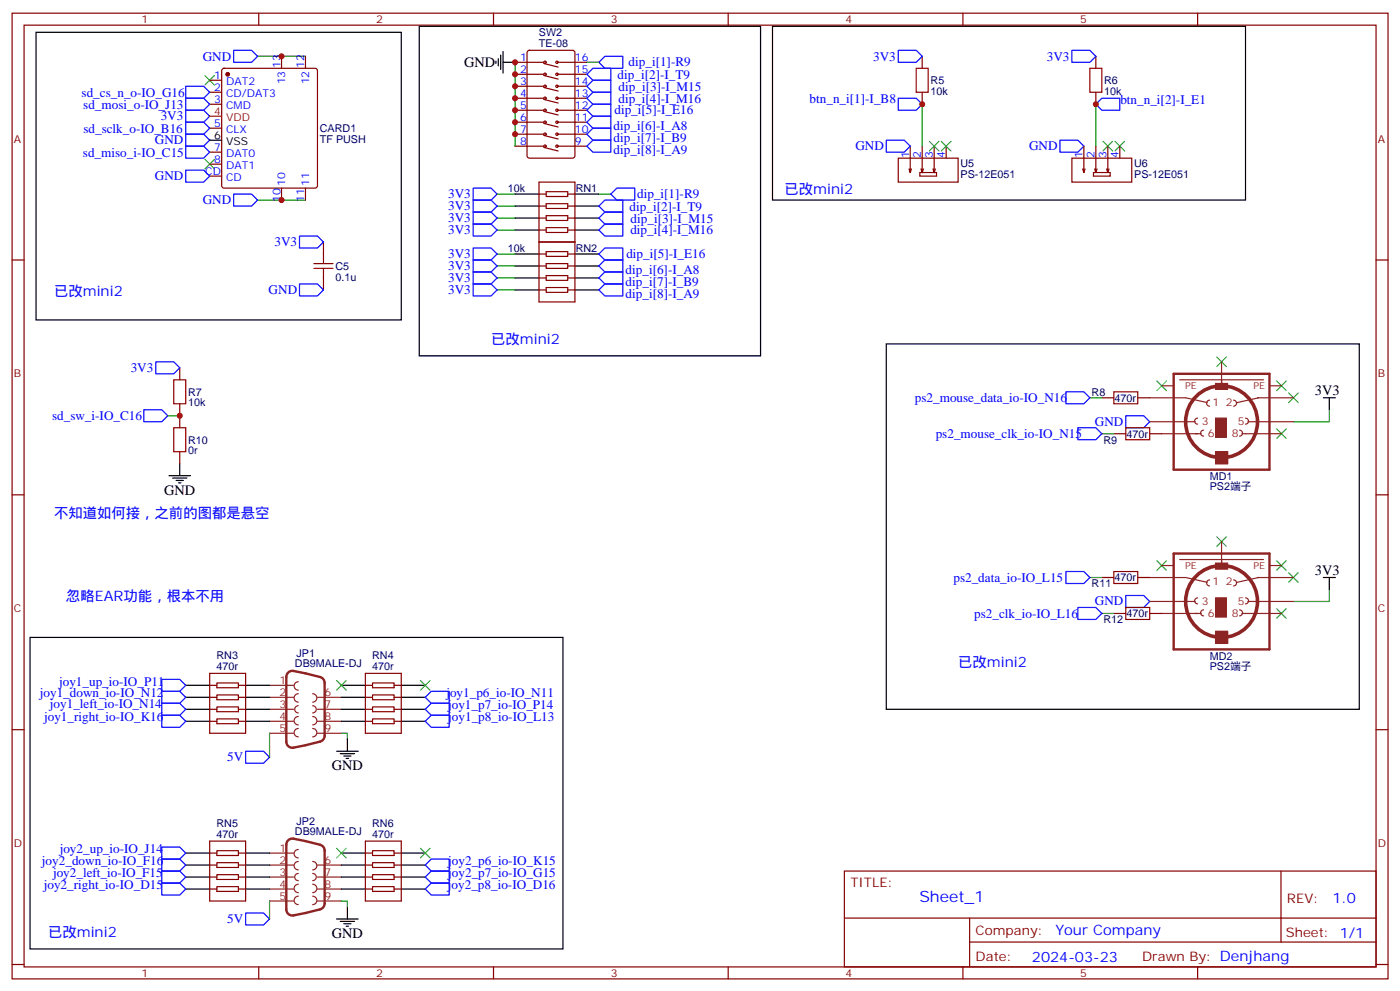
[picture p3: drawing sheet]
<svg xmlns="http://www.w3.org/2000/svg" width="412mm" height="292mm" viewBox="0 0 412 292" stroke-linecap="round" stroke-linejoin="round" font-family="sans-serif">
<g fill="none" stroke="#870000" stroke-width=".35">
<path d="M3.6 3.9h405.3v284.3h-405.3zM7.1 7.4h398.3v277.3h-398.3zM76.2 3.9v3.5M82.9 16.6v3.5M90 16.6v3.5M145.4 3.9v3.5M151.7 18.3h8.5M155.5 15l.5-.2h12.7l.6 .4 .1 30.7-.5 .6-12.9 .1-.7-.5v-30.6zM160.2 18.7l4.2 1.1M164.4 18.3h8.5M214.5 3.9v3.5M271.7 16.6v3.5"/>
<path d="M283.7 3.9v3.5M322.8 16.6v3.5M352.8 3.9v3.5M61.8 23.6h3.5M61.8 27.2h3.5M61.8 30.7h3.5M61.8 37.7h3.5M65.5 20.3l.5-.2h26.8l.5 .2 .2 .5v33.9l-.2 .5-.5 .2h-26.8l-.5-.2-.2-.5v-33.9zM151.7 21.9h8.5M151.7 25.4h8.5M151.7 28.9h8.5M151.7 32.5h8.5"/>
<path d="M151.7 36h8.5M151.7 39.5h8.5M160.2 39.9l4.2 1M160.2 36.3l4.2 1.1M160.2 32.8l4.2 1.1M160.2 29.3l4.2 1M160.2 25.8l4.2 1M160.2 22.2l4.2 1.1M164.4 21.9h8.5M164.4 25.4h8.5M164.4 28.9h8.5M164.4 32.5h8.5"/>
<path d="M164.4 36h8.5M164.4 39.5h8.5M271.7 27.2v3.5M322.8 27.2v3.5M61.8 44.8h3.5M61.8 48.3h3.5M61.8 51.9h3.5M82.9 55.4v3.5M90 55.4v3.5M151.7 43h8.5M158.8 53.6h10.6v35.3h-10.6zM158.8 57.1h2.1"/>
<path d="M160.2 43.4l4.2 1M160.9 56.4h6.4v1.5h-6.4zM160.9 60h6.4v1.4h-6.4zM164.4 43h8.5M167.3 57.1h2.1M264.6 46.6h17.7v7h-17.7zM268.1 43v7.8l-.3-1.1M268.5 49.7l-.4 1.1M271 50.8h4.9v1.1h-4.9zM271.7 43v7.8l-.4-1.1M272 49.7l-.3 1.1M275.2 43v7.8l-.4-1.1"/>
<path d="M275.6 49.7l-.4 1.1M278.7 43v3.6M315.8 46.6h17.6v7h-17.6zM319.3 43v7.8l-.4-1.1M319.7 49.7l-.4 1.1M322.1 50.8h5v1.1h-5zM322.8 43v7.8l-.3-1.1M323.2 49.7l-.4 1.1M326.4 43v7.8l-.4-1.1M326.7 49.7l-.3 1.1M329.9 43v3.6M3.6 76.6h3.5"/>
<path d="M95.3 71.3v3.5M158.8 67.7h2.1M158.8 64.2h2.1M158.8 60.7h2.1M158.8 71.3h10.6M158.8 74.8h2.1M158.8 78.3h2.1M160.9 63.5h6.4v1.4h-6.4zM160.9 67h6.4v1.4h-6.4zM160.9 74.1h6.4v1.4h-6.4zM160.9 77.6h6.4v1.4h-6.4zM167.3 67.7h2.1"/>
<path d="M167.3 64.2h2.1M167.3 60.7h2.1M167.3 74.8h2.1M167.3 78.3h2.1M405.4 76.6h3.5M95.3 81.8v3.6M158.8 85.4h2.1M158.8 81.8h2.1M160.9 81.1h6.4v1.4h-6.4zM160.9 84.7h6.4v1.4h-6.4zM167.3 85.4h2.1M167.3 81.8h2.1"/>
<path d="M53 108.3v3.5M53 118.9v7M324.6 117.1h3.5M335.2 117.1h3.5M53 133v3.5M328.1 127.7h3.5M338.7 127.7h3.5M3.6 145.7h3.5M405.4 145.7h3.5M324.6 170h3.5M335.2 170h3.5M61.8 198.3h10.6v17.6h-10.6z"/>
<path d="M107.6 198.3h10.6v17.6h-10.6zM328.1 180.6h3.5M338.7 180.6h3.5M3.6 214.8h3.5M61.8 201.8h2.1M61.8 212.4h2.1M61.8 205.3h2.1M61.8 208.8h2.1M63.9 211.7h6.3v1.4h-6.3zM63.9 208.1h6.3v1.4h-6.3zM63.9 204.6h6.3v1.4h-6.3zM63.9 201.1h6.3v1.4h-6.3z"/>
<path d="M70.2 201.8h2.2M70.2 212.4h2.2M70.2 205.3h2.2M70.2 208.8h2.2M107.6 201.8h2.1M107.6 212.4h2.1M107.6 205.3h2.1M107.6 208.8h2.1M109.7 211.7h6.4v1.4h-6.4zM109.7 208.1h6.4v1.4h-6.4zM109.7 204.6h6.4v1.4h-6.4zM109.7 201.1h6.4v1.4h-6.4z"/>
<path d="M116.1 201.8h2.1M116.1 212.4h2.1M116.1 205.3h2.1M116.1 208.8h2.1M405.4 214.8h3.5M61.8 247.6h10.6v17.7h-10.6zM61.8 251.2h2.1M61.8 254.7h2.1M61.8 258.2h2.1M63.9 257.5h6.3v1.4h-6.3zM63.9 254h6.3v1.4h-6.3zM63.9 250.5h6.3v1.4h-6.3z"/>
<path d="M70.2 251.2h2.2M70.2 254.7h2.2M70.2 258.2h2.2M107.6 247.6h10.6v17.7h-10.6zM107.6 251.2h2.1M107.6 254.7h2.1M107.6 258.2h2.1M109.7 257.5h6.4v1.4h-6.4zM109.7 254h6.4v1.4h-6.4zM109.7 250.5h6.4v1.4h-6.4zM116.1 251.2h2.1M116.1 254.7h2.1"/>
<path d="M116.1 258.2h2.1M248.7 256.5h156.7v28.2h-156.7zM377.4 256.5v20.9M61.8 261.8h2.1M63.9 261.1h6.3v1.4h-6.3zM70.2 261.8h2.2M107.6 261.8h2.1M109.7 261.1h6.4v1.4h-6.4zM116.1 261.8h2.1M248.8 270.3h156.4M285.7 277.4h119.5M285.7 270.3v14.1"/>
<path d="M3.6 284h3.5M76.2 284.7v3.5M145.4 284.7v3.5M214.5 284.7v3.5M283.7 284.7v3.5M352.8 284.7v3.5M405.4 284h3.5"/>
<circle cx="160.5" cy="18.3" r=".35"/>
<circle cx="164.1" cy="18.3" r=".35"/>
<circle cx="160.5" cy="36" r=".35"/>
<circle cx="160.5" cy="32.5" r=".35"/>
<circle cx="160.5" cy="39.5" r=".35"/>
<circle cx="160.5" cy="28.9" r=".35"/>
<circle cx="160.5" cy="25.4" r=".35"/>
<circle cx="160.5" cy="21.9" r=".35"/>
<circle cx="164.1" cy="21.9" r=".35"/>
<circle cx="164.1" cy="39.5" r=".35"/>
<circle cx="164.1" cy="25.4" r=".35"/>
<circle cx="164.1" cy="36" r=".35"/>
<circle cx="164.1" cy="32.5" r=".35"/>
<circle cx="164.1" cy="28.9" r=".35"/>
<circle cx="160.5" cy="43" r=".35"/>
<circle cx="164.1" cy="43" r=".35"/>
</g>
<g fill="none" stroke="#3c3" stroke-width=".35">
<path d="M60.4 22.2l2.8 2.8M63.2 22.2l-2.8 2.8M60.4 46.9l2.8 2.8M63.2 46.9l-2.8 2.8M273.8 41.6l2.8 2.8M276.6 41.6l-2.8 2.8M277.3 41.6l2.8 2.8M280.1 41.6l-2.8 2.8M324.9 41.6l2.9 2.8M327.8 41.6l-2.9 2.8M328.5 41.6l2.8 2.8M331.3 41.6l-2.8 2.8"/>
<path d="M340.8 112.2l2.8 2.8M343.6 112.2l-2.8 2.8M358.5 105.1l2.8 2.8M361.3 105.1l-2.8 2.8M376.1 112.2l2.8 2.8M378.9 112.2l-2.8 2.8M379.6 115.7l2.8 2.8M382.4 115.7l-2.8 2.8M376.1 126.3l2.8 2.8M378.9 126.3l-2.8 2.8M358.5 158l2.8 2.9M361.3 158l-2.8 2.9"/>
<path d="M340.8 165.1l2.8 2.8M343.6 165.1l-2.8 2.8M376.1 165.1l2.8 2.8M376.1 179.2l2.8 2.8M378.9 179.2l-2.8 2.8M378.9 165.1l-2.8 2.8M379.6 168.6l2.8 2.8M382.4 168.6l-2.8 2.8M99.2 200.4l2.8 2.8M102 200.4l-2.8 2.8M123.9 200.4l2.8 2.8M126.7 200.4l-2.8 2.8"/>
<path d="M99.2 249.8l2.8 2.8M102 249.8l-2.8 2.8M123.9 249.8l2.8 2.8M126.7 249.8l-2.8 2.8"/>
</g>
<g fill="none" stroke="#008700" stroke-width=".35">
<path d="M75.9 16.6h14.1M151.7 18.3v24.7M172.9 18.3h3.5M271.7 30.7v12.3M322.8 30.7v12.3M75.9 58.9h14.1M146.4 57.1h5.3M176.4 57.1h3.6M146.4 60.7h5.3M146.4 67.7h5.3M146.4 64.2h5.3M146.4 78.3h5.3"/>
<path d="M146.4 74.8h5.3M146.4 85.4h5.3M146.4 81.8h5.3M321.1 117.1h3.5M49.4 122.4h3.6M324.6 127.7h3.5M391.6 120.6v3.6h-10.6M321.1 170h3.5M391.6 173.6v3.5h-10.6M324.6 180.6h3.5M79.4 215.9v7.1M100.6 215.9h1.7v1.8"/>
<path d="M79.4 265.3v5.3M100.6 265.3h1.7v1.8"/>
</g>
<g fill="none" stroke="#00f" stroke-width=".35">
<path d="M68.8 14.8h5.3l1.8 1.8-1.8 1.7h-5.3zM178.2 16.6h5.3v3.5h-5.3l-1.8-1.8zM264.6 14.8h5.3l1.8 1.8-1.8 1.7h-5.3zM315.8 14.8h5.3l1.7 1.8-1.7 1.7h-5.3zM54.7 39.5h5.3l1.8 1.8-1.8 1.7h-5.3zM54.7 32.5h5.3l1.8 1.7-1.8 1.8h-5.3zM54.7 25.4h5.3l1.8 1.8-1.8 1.7h-5.3zM54.7 28.9h5.3l1.8 1.8-1.8 1.8h-5.3zM54.7 36h5.3l1.8 1.7-1.8 1.8h-5.3zM172.9 25.4l1.8-1.8h5.3v3.6h-5.3zM172.9 28.9l1.8-1.7h5.3v3.5h-5.3zM172.9 32.5l1.8-1.8h5.3v3.5h-5.3z"/>
<path d="M172.9 36l1.8-1.8h5.3v3.5h-5.3zM172.9 39.5l1.8-1.8h5.3v3.6h-5.3zM174.7 20.1h5.3v3.5h-5.3l-1.8-1.7zM264.6 28.9h5.3l1.8 1.8-1.8 1.8h-5.3zM324.6 28.9h5.3v3.6h-5.3l-1.8-1.8zM54.7 43h5.3l1.8 1.8-1.8 1.8h-5.3zM54.7 50.1h5.3l1.8 1.8-1.8 1.7h-5.3zM68.8 57.1h5.3l1.8 1.8-1.8 1.8h-5.3zM139.4 55.4h5.3l1.7 1.7-1.7 1.8h-5.3zM139.4 58.9h5.3l1.7 1.8-1.7 1.7h-5.3zM172.9 43l1.8-1.7h5.3v3.5h-5.3zM178.2 58.9h5.3v3.5h-5.3l-1.8-1.7z"/>
<path d="M181.7 55.4h5.3v3.5h-5.3l-1.7-1.8zM261.1 41.3h5.3l1.7 1.7-1.7 1.8h-5.3zM312.2 41.3h5.3l1.8 1.7-1.8 1.8h-5.3zM88.2 69.5h5.3l1.8 1.8-1.8 1.7h-5.3zM139.4 66h5.3l1.7 1.7-1.7 1.8h-5.3zM139.4 62.4h5.3l1.7 1.8-1.7 1.8h-5.3zM139.4 76.6h5.3l1.7 1.7-1.7 1.8h-5.3zM139.4 73h5.3l1.7 1.8-1.7 1.8h-5.3zM176.4 74.8l1.8-1.8h5.3v3.6h-5.3zM176.4 78.3l1.8-1.7h5.3v3.5h-5.3zM178.2 62.4h5.3v3.6h-5.3l-1.8-1.8zM178.2 66h5.3v3.5h-5.3l-1.8-1.8z"/>
<path d="M88.2 83.6h5.3l1.8 1.8-1.8 1.7h-5.3zM139.4 83.6h5.3l1.7 1.8-1.7 1.7h-5.3zM139.4 80.1h5.3l1.7 1.7-1.7 1.8h-5.3zM176.4 81.8l1.8-1.7h5.3v3.5h-5.3zM176.4 85.4l1.8-1.8h5.3v3.5h-5.3zM45.9 106.5h5.3l1.8 1.8-1.8 1.8h-5.3zM314 115.4h5.3l1.8 1.7-1.8 1.8h-5.3zM42.4 120.6h5.3l1.7 1.8-1.7 1.8h-5.3zM317.5 125.9h5.3l1.8 1.8-1.8 1.8h-5.3zM331.6 122.4h5.3l1.8 1.8-1.8 1.7h-5.3zM314 168.3h5.3l1.8 1.7-1.8 1.8h-5.3zM317.5 178.9h5.3l1.8 1.7-1.8 1.8h-5.3z"/>
<path d="M331.6 175.3h5.3l1.8 1.8-1.8 1.8h-5.3zM47.7 203.6h5.3l1.7 1.7-1.7 1.8h-5.3zM47.7 207.1h5.3l1.7 1.7-1.7 1.8h-5.3zM47.7 210.6h5.3l1.7 1.8-1.7 1.7h-5.3zM47.7 200h5.3l1.7 1.8-1.7 1.8h-5.3zM125.3 205.3l1.7-1.7h5.3v3.5h-5.3zM127 207.1h5.3v3.5h-5.3l-1.7-1.8zM127 210.6h5.3v3.5h-5.3l-1.7-1.7zM72.4 221.2h5.2l1.8 1.8-1.8 1.7h-5.2zM47.7 249.4h5.3l1.7 1.8-1.7 1.7h-5.3zM47.7 252.9h5.3l1.7 1.8-1.7 1.8h-5.3zM47.7 256.5h5.3l1.7 1.7-1.7 1.8h-5.3z"/>
<path d="M47.7 260h5.3l1.7 1.8-1.7 1.7h-5.3zM127 252.9h5.3v3.6h-5.3l-1.7-1.8zM127 256.5h5.3v3.5h-5.3l-1.7-1.8zM127 260h5.3v3.5h-5.3l-1.7-1.7zM72.4 268.8h5.2l1.8 1.8-1.8 1.7h-5.2z"/>
</g>
<g fill="none" stroke="#000" stroke-width=".35">
<path d="M10.6 9.5h107.6v84.7h-107.6zM123.5 7.8h100.5v97h-100.5zM146.1 18v.7M146.8 17.3v2.1M147.5 16.2v4.3M148.2 18.3h3.5M148.2 15.2v6.3M227.6 7.8h139.3v51.1h-139.3zM61.8 41.3h3.5M151.7 57.1h7.1M169.4 57.1h7M151.7 60.7h7.1"/>
<path d="M151.7 64.2h7.1M151.7 67.7h7.1M151.7 74.8h7.1M151.7 78.3h7.1M169.4 60.7h7M169.4 64.2h7M169.4 67.7h7M169.4 74.8h7M169.4 78.3h7M151.7 81.8h7.1M151.7 85.4h7.1M169.4 81.8h7"/>
<path d="M169.4 85.4h7M261.1 101.2h139.3v107.6h-139.3zM389.9 117.1h3.5M391.6 117.1v3.5M53 136.5v3.6M49.8 140.1h6.3M50.8 140.8h4.3M51.9 141.5h2.1M52.6 142.2h.7M389.9 170h3.5M391.6 170v3.6M8.9 187.7h156.9v91.7h-156.9z"/>
<path d="M54.7 212.4h7.1M54.7 208.8h7.1M54.7 205.3h7.1M54.7 201.8h7.1M72.4 212.4h7M72.4 208.8h7M72.4 205.3h7M72.4 201.8h7M100.6 212.4h7M100.6 208.8h7M100.6 205.3h7M100.6 201.8h7"/>
<path d="M102.3 217.7v3.5M118.2 212.4h7.1M118.2 208.8h7.1M118.2 205.3h7.1M118.2 201.8h7.1M99.2 221.2h6.3M100.2 221.9h4.3M101.3 222.6h2.1M102 223.3h.7M54.7 258.2h7.1M54.7 254.7h7.1M54.7 251.2h7.1"/>
<path d="M72.4 258.2h7M72.4 254.7h7M72.4 251.2h7M100.6 258.2h7M100.6 254.7h7M100.6 251.2h7M118.2 258.2h7.1M118.2 254.7h7.1M118.2 251.2h7.1M54.7 261.8h7.1M72.4 261.8h7M99.2 270.6h6.3"/>
<path d="M100.2 271.3h4.3M100.6 261.8h7M101.3 272h2.1M102 272.7h.7M102.3 267.1v3.5M118.2 261.8h7.1"/>
</g>
<path d="M269.9 20.1h3.5v7.1h-3.5zM321.1 20.1h3.5v7.1h-3.5zM92.5 79h5.6M92.5 77.6h5.6M95.3 74.8v2.8M95.3 79v2.8M51.2 111.8h3.5v7.1h-3.5zM328.1 115.4h7.1v3.5h-7.1zM51.2 125.9h3.5v7.1h-3.5zM331.6 125.9h7.1v3.6h-7.1zM328.1 168.3h7.1v3.5h-7.1zM331.6 178.9h7.1v3.5h-7.1z" fill="none" stroke="#a10000" stroke-width=".35"/>
<g fill="none" stroke="#8c2424" stroke-width=".35">
<path d="M338.7 117.1h10.6l6.3 1.4M342.2 113.6h3.6M347.5 111.8h24.7M356.3 117.8a.88 .88 0 0 0-.8 .9 .88 .88 0 0 0 .8 .9M359.9 106.5v7.1M363.4 117.8a.88 .88 0 0 1 .9 .9 .88 .88 0 0 1-.9 .9M370.5 117.1h10.5M370.8 117.1l-6.3 1.4M374 113.6h3.5M338.7 124.2h13.4M342.2 127.7h11.7M352.8 123.1a.88 .88 0 0 0-.9 .9 .88 .88 0 0 0 .9 .9"/>
<path d="M354.6 126.6a.88 .88 0 0 0-.9 .9 .88 .88 0 0 0 .9 .9M358.1 133h3.5v3.5h-3.5zM365.2 126.6a.88 .88 0 0 1 .8 .9 .88 .88 0 0 1-.8 .9M365.9 127.7h11.6M366.9 123.1a.88 .88 0 0 1 .9 .9 .88 .88 0 0 1-.9 .9M367.6 124.2h13.4M359.9 159.5v7M338.7 177.1h13.4M338.7 170h10.6l6.3 1.4M342.2 166.5h3.6M347.5 164.7h24.7M352.8 176a.88 .88 0 0 0-.9 .9 .88 .88 0 0 0 .9 .9"/>
<path d="M354.6 179.6a.88 .88 0 0 0-.9 .8 .88 .88 0 0 0 .9 .9M356.3 170.7a.88 .88 0 0 0-.8 .9 .88 .88 0 0 0 .8 .9M363.4 170.7a.88 .88 0 0 1 .9 .9 .88 .88 0 0 1-.9 .9M365.2 179.6a.88 .88 0 0 1 .8 .8 .88 .88 0 0 1-.8 .9M366.9 176a.88 .88 0 0 1 .9 .9 .88 .88 0 0 1-.9 .9M367.6 177.1h13.4M370.5 170h10.5M370.8 170l-6.3 1.4M374 166.5h3.5M342.2 180.6h11.7M358.1 185.9h3.5v3.5h-3.5zM365.9 180.6h11.6"/>
<path d="M79.4 201.8h7.1M79.4 205.3h7.1M79.4 208.8h7.1M79.4 212.4h7.1M79.4 215.9h7.1M87.9 204.3a1.23 1.23 0 0 0-1.3 1.2 1.23 1.23 0 0 0 1.3 1.2M87.9 200.7a1.23 1.23 0 0 0-1.3 1.3 1.23 1.23 0 0 0 1.3 1.2M87.9 207.8a1.06 1.06 0 0 0-1.1 1 1.06 1.06 0 0 0 1.1 1.1M87.9 211a1.23 1.23 0 0 0-1.3 1.2 1.23 1.23 0 0 0 1.3 1.2M87.9 214.5a1.23 1.23 0 0 0-1.3 1.2 1.23 1.23 0 0 0 1.3 1.3M92.1 204.3a1.23 1.23 0 0 1 1.2 1.2 1.23 1.23 0 0 1-1.2 1.2M92.1 211a1.23 1.23 0 0 1 1.2 1.2 1.23 1.23 0 0 1-1.2 1.2"/>
<path d="M92.1 207.8a1.06 1.06 0 0 1 1.1 1 1.06 1.06 0 0 1-1.1 1.1M92.1 214.5a1.23 1.23 0 0 1 1.2 1.2 1.23 1.23 0 0 1-1.2 1.3M93.5 205.3h7.1M93.5 208.8h7.1M93.5 212.4h7.1M93.5 215.9h7.1M79.4 251.2h7.1M79.4 254.7h7.1M79.4 258.2h7.1M87.9 253.6a1.23 1.23 0 0 0-1.3 1.3 1.23 1.23 0 0 0 1.3 1.2M87.9 250.1a1.23 1.23 0 0 0-1.3 1.3 1.23 1.23 0 0 0 1.3 1.2M87.9 257.2a1.06 1.06 0 0 0-1.1 1 1.06 1.06 0 0 0 1.1 1.1"/>
<path d="M92.1 253.6a1.23 1.23 0 0 1 1.2 1.3 1.23 1.23 0 0 1-1.2 1.2M92.1 257.2a1.06 1.06 0 0 1 1.1 1 1.06 1.06 0 0 1-1.1 1.1M93.5 254.7h7.1M93.5 258.2h7.1M79.4 261.8h7.1M79.4 265.3h7.1M87.9 260.3a1.23 1.23 0 0 0-1.3 1.3 1.23 1.23 0 0 0 1.3 1.2M87.9 263.9a1.23 1.23 0 0 0-1.3 1.2 1.23 1.23 0 0 0 1.3 1.2M92.1 260.3a1.23 1.23 0 0 1 1.2 1.3 1.23 1.23 0 0 1-1.2 1.2M92.1 263.9a1.23 1.23 0 0 1 1.2 1.2 1.23 1.23 0 0 1-1.2 1.2M93.5 261.8h7.1M93.5 265.3h7.1"/>
</g>
<path d="M345.8 110.1h28.2v28.2h-28.2zM345.8 163h28.2v28.2h-28.2zM84.8 198.1l.8-.5 .7-.1 7.9 1.8a1.8 1.8 0 0 1 1.4 1.8v15.5a1.8 1.8 0 0 1-1.4 1.8l-7.7 1.7a1.77 1.77 0 0 1-2.2-1.7v-19.1zM84.8 247.4l.8-.4 .7-.1 7.9 1.8a1.8 1.8 0 0 1 1.4 1.8v15.5a1.8 1.8 0 0 1-1.4 1.8l-7.7 1.7a1.77 1.77 0 0 1-2.2-1.7v-19.1z" fill="none" stroke="#8c2424" stroke-width=".71"/>
<circle cx="67.1" cy="21.9" r=".53" fill="#870000" stroke="#870000" stroke-width=".35"/>
<path d="M61.8 34.2h3.5" fill="none" stroke="#f00" stroke-width=".35"/>
<g fill="none" stroke="#8c2424" stroke-width="1.1">
<circle cx="359.9" cy="124.2" r="10.6"/>
<circle cx="359.9" cy="177.1" r="10.6"/>
</g>
<g fill="#8c2424" stroke="#8c2424" stroke-width=".35">
<path d="M358.1 185.9h3.5v3.5h-3.5z"/>
<path d="M358.1 165.8h3.5v1.8h-3.5z"/>
<path d="M358.1 176h3.2v5.7h-3.2z"/>
<path d="M358.1 133h3.5v3.5h-3.5z"/>
<path d="M358.1 112.9h3.5v1.8h-3.5z"/>
<path d="M358.1 123.1h3.2v5.7h-3.2z"/>
</g>
<g fill="#c00">
<circle cx="151.7" cy="18.3" r=".88"/>
<circle cx="151.7" cy="39.5" r=".88"/>
<circle cx="151.7" cy="36" r=".88"/>
<circle cx="151.7" cy="32.5" r=".88"/>
<circle cx="151.7" cy="28.9" r=".88"/>
<circle cx="151.7" cy="25.4" r=".88"/>
<circle cx="151.7" cy="21.9" r=".88"/>
<circle cx="82.9" cy="16.6" r=".88"/>
<circle cx="82.9" cy="58.9" r=".88"/>
<circle cx="271.7" cy="30.7" r=".88"/>
<circle cx="322.8" cy="30.7" r=".88"/>
<circle cx="53" cy="122.4" r=".88"/>
</g>
<text font-size="4.6" fill="#00f" x="270.8" y="265.5">Sheet_1</text>
<g font-size="4.2">
<text x="136.7" y="19.7">GND</text>
<text x="387.4" y="116.4">3V3</text>
<text x="48.4" y="145.7">GND</text>
<text x="387.4" y="169.3">3V3</text>
<text x="97.8" y="226.8">GND</text>
<text x="97.8" y="276.2">GND</text>
</g>
<g font-size="4.2" fill="#00f">
<text x="231.1" y="57.1">已改mini2</text>
<text x="15.9" y="87.1">已改mini2</text>
<text x="144.7" y="101.2">已改mini2</text>
<text x="15.9" y="152.4">不知道如何接，之前的图都是悬空</text>
<text x="19.4" y="177.1">忽略EAR功能，根本不用</text>
<text x="282.3" y="196.5">已改mini2</text>
<text x="392.5" y="265.7">1.0</text>
<text x="14.1" y="275.9">已改mini2</text>
<text x="310.9" y="275.3">Your Company</text>
<text x="304" y="283.1">2024-03-23</text>
</g>
<g font-size="3.9" fill="#00f">
<text x="59.7" y="17.8">GND</text>
<text x="257.2" y="17.8">3V3</text>
<text x="308.4" y="17.8">3V3</text>
<text x="182" y="23.2">dip_i[2]-I_T9</text>
<text x="185.2" y="19.6">dip_i[1]-R9</text>
<text x="24" y="28.5">sd_cs_n_o-IO_G16</text>
<text x="182.3" y="26.7">dip_i[3]-I_M15</text>
<text x="24.5" y="32">sd_mosi_o-IO_J13</text>
<text x="47.3" y="35.5">3V3</text>
<text x="181" y="33.7">dip_i[5]-I_E16</text>
<text x="182.2" y="30.2">dip_i[4]-I_M16</text>
<text x="238.5" y="30.4">btn_n_i[1]-I_B8</text>
<text x="330.1" y="30.5">btn_n_i[2]-I_E1</text>
<text x="24.6" y="39.1">sd_sclk_o-IO_B16</text>
<text x="180.8" y="38.4">dip_i[6]-I_A8</text>
<text x="180.8" y="41.9">dip_i[7]-I_B9</text>
<text x="24.4" y="46.1">sd_miso_i-IO_C15</text>
<text x="45.6" y="42.5">GND</text>
<text x="180.8" y="45.4">dip_i[8]-I_A9</text>
<text x="252" y="44.3">GND</text>
<text x="303.2" y="44.3">GND</text>
<text x="45.6" y="53.1">GND</text>
<text x="132" y="58.4">3V3</text>
<text x="187.7" y="58.3">dip_i[1]-R9</text>
<text x="59.7" y="60.1">GND</text>
<text x="132" y="61.9">3V3</text>
<text x="132" y="65.5">3V3</text>
<text x="185.5" y="62">dip_i[2]-I_T9</text>
<text x="185.8" y="65.5">dip_i[3]-I_M15</text>
<text x="132" y="69">3V3</text>
<text x="185.7" y="69">dip_i[4]-I_M16</text>
<text x="80.8" y="72.5">3V3</text>
<text x="132" y="76">3V3</text>
<text x="184.5" y="76">dip_i[5]-I_E16</text>
<text x="132" y="79.6">3V3</text>
<text x="132" y="83.1">3V3</text>
<text x="184.3" y="80.7">dip_i[6]-I_A8</text>
<text x="79.1" y="86.6">GND</text>
<text x="132" y="86.6">3V3</text>
<text x="184.3" y="87.7">dip_i[8]-I_A9</text>
<text x="184.3" y="84.2">dip_i[7]-I_B9</text>
<text x="38.5" y="109.5">3V3</text>
<text x="269.5" y="118.4">ps2_mouse_data_io-IO_N16</text>
<text x="15.3" y="123.7">sd_sw_i-IO_C16</text>
<text x="322.6" y="125.3">GND</text>
<text x="275.7" y="129">ps2_mouse_clk_io-IO_N15</text>
<text x="280.9" y="171.4">ps2_data_io-IO_L15</text>
<text x="322.6" y="178.3">GND</text>
<text x="287" y="181.9">ps2_clk_io-IO_L16</text>
<text x="17.4" y="201.8">joy1_up_io-IO_P11</text>
<text x="11.7" y="205.4">joy1_down_io-IO_N12</text>
<text x="14.7" y="208.6">joy1_left_io-IO_N14</text>
<text x="131.5" y="205.4">joy1_p6_io-IO_N11</text>
<text x="132" y="208.9">joy1_p7_io-IO_P14</text>
<text x="13" y="212.4">joy1_right_io-IO_K16</text>
<text x="132.1" y="212.4">joy1_p8_io-IO_L13</text>
<text x="66.9" y="224.2">5V</text>
<text x="17.6" y="251.2">joy2_up_io-IO_J14</text>
<text x="12.4" y="254.7">joy2_down_io-IO_F16</text>
<text x="132.1" y="254.7">joy2_p6_io-IO_K15</text>
<text x="12.9" y="261.8">joy2_right_io-IO_D15</text>
<text x="15.6" y="258.3">joy2_left_io-IO_F15</text>
<text x="132" y="261.8">joy2_p8_io-IO_D16</text>
<text x="132.1" y="258.3">joy2_p7_io-IO_G15</text>
<text x="66.9" y="271.8">5V</text>
</g>
<g font-size="3.9" fill="#800">
<text x="250.5" y="261.1">TITLE:</text>
<text x="379.1" y="265.7">REV:</text>
<text x="287.4" y="275.3">Company:</text>
<text x="378.8" y="275.9">Sheet: 1/1</text>
<text x="287.4" y="282.9">Date:</text>
<text x="336.5" y="283">Drawn By: Denjhang</text>
</g>
<g font-size="3.2" fill="#800">
<text x="41.7" y="6.9">1</text>
<text x="110.8" y="6.9">2</text>
<text x="180" y="6.9">3</text>
<text x="249.1" y="6.9">4</text>
<text x="318.2" y="6.9">5</text>
<text x="4.1" y="42">A</text>
<text x="405.9" y="42">A</text>
<text x="4.1" y="111.1">B</text>
<text x="405.9" y="111.1">B</text>
<text x="4.1" y="180.3">C</text>
<text x="405.9" y="180.3">C</text>
<text x="4.1" y="249.4">D</text>
<text x="405.9" y="249.4">D</text>
<text x="41.7" y="287.7">1</text>
<text x="110.8" y="287.7">2</text>
<text x="180" y="287.7">3</text>
<text x="249.1" y="287.7">4</text>
<text x="318.2" y="287.7">5</text>
</g>
<g font-size="3.2" fill="#000080">
<text x="158.7" y="10.5">SW2</text>
<text x="158.7" y="13.8">TE-08</text>
<text x="274.1" y="27.9">10k</text>
<text x="274.1" y="24.8">R5</text>
<text x="325.3" y="27.9">10k</text>
<text x="325.3" y="24.8">R6</text>
<text x="94.2" y="38.9">CARD1</text>
<text x="94.2" y="42">TF PUSH</text>
<text x="283" y="52.4">PS-12E051</text>
<text x="283" y="49.2">U5</text>
<text x="334.1" y="52.4">PS-12E051</text>
<text x="334.1" y="49.2">U6</text>
<text x="149.6" y="56.5">10k</text>
<text x="169.6" y="56.5">RN1</text>
<text x="149.6" y="74.2">10k</text>
<text x="169.6" y="74.2">RN2</text>
<text x="98.8" y="82.6">0.1u</text>
<text x="98.8" y="79.4">C5</text>
<text x="55.4" y="119.6">10k</text>
<text x="55.4" y="116.5">R7</text>
<text x="321.6" y="116.5">R8</text>
<text x="328.3" y="118.3">470r</text>
<text x="55.4" y="130.6">R10</text>
<text x="325.1" y="130.6">R9</text>
<text x="331.8" y="128.8">470r</text>
<text x="55.4" y="133.8">0r</text>
<text x="356.4" y="141.3">MD1</text>
<text x="356.4" y="144.4">PS2端子</text>
<text x="321.6" y="172.9">R11</text>
<text x="328.3" y="171.2">470r</text>
<text x="325.1" y="183.5">R12</text>
<text x="331.8" y="181.8">470r</text>
<text x="63.8" y="197.2">470r</text>
<text x="63.8" y="194">RN3</text>
<text x="86.9" y="196.5">DB9MALE-DJ</text>
<text x="87.4" y="193.5">JP1</text>
<text x="109.6" y="197.2">470r</text>
<text x="109.6" y="194">RN4</text>
<text x="356.4" y="197.3">PS2端子</text>
<text x="356.4" y="194.2">MD2</text>
<text x="63.8" y="243.4">RN5</text>
<text x="86.9" y="245.9">DB9MALE-DJ</text>
<text x="87.4" y="242.9">JP2</text>
<text x="109.6" y="243.4">RN6</text>
<text x="63.8" y="246.6">470r</text>
<text x="109.6" y="246.6">470r</text>
</g>
<g font-size="3.2" fill="#00f">
<text x="153.2" y="18">1</text>
<text x="169.4" y="18">16</text>
<text x="63.1" y="23.3">1</text>
<text x="82.6" y="20.1" transform="rotate(-90 82.6 20.1)">13</text>
<text x="89.6" y="20.1" transform="rotate(-90 89.6 20.1)">12</text>
<text x="153.2" y="21.5">2</text>
<text x="169.4" y="21.5">15</text>
<text x="63.1" y="26.8">2</text>
<text x="66.6" y="25">DAT2</text>
<text x="66.6" y="28.6">CD/DAT3</text>
<text x="84" y="24.8" transform="rotate(-90 84 24.8)">13</text>
<text x="91.1" y="24.8" transform="rotate(-90 91.1 24.8)">12</text>
<text x="153.2" y="28.6">4</text>
<text x="153.2" y="25">3</text>
<text x="169.4" y="25">14</text>
<text x="169.4" y="28.6">13</text>
<text x="63.1" y="30.3">3</text>
<text x="66.6" y="32.1">CMD</text>
<text x="153.2" y="35.6">6</text>
<text x="153.2" y="32.1">5</text>
<text x="169.4" y="32.1">12</text>
<text x="169.4" y="35.6">11</text>
<text x="63.1" y="37.4">5</text>
<text x="66.6" y="39.2">CLX</text>
<text x="153.2" y="39.2">7</text>
<text x="169.4" y="39.2">10</text>
<text x="63.1" y="44.4">7</text>
<text x="63.1" y="48">8</text>
<text x="66.6" y="46.2">DAT0</text>
<text x="153.2" y="42.7">8</text>
<text x="169.4" y="42.7">9</text>
<text x="267.8" y="46.6" transform="rotate(-90 267.8 46.6)">1</text>
<text x="271.3" y="46.6" transform="rotate(-90 271.3 46.6)">2</text>
<text x="274.8" y="46.6" transform="rotate(-90 274.8 46.6)">3</text>
<text x="278.4" y="46.6" transform="rotate(-90 278.4 46.6)">4</text>
<text x="318.9" y="46.6" transform="rotate(-90 318.9 46.6)">1</text>
<text x="322.5" y="46.6" transform="rotate(-90 322.5 46.6)">2</text>
<text x="326" y="46.6" transform="rotate(-90 326 46.6)">3</text>
<text x="329.5" y="46.6" transform="rotate(-90 329.5 46.6)">4</text>
<text x="60.5" y="51.5">CD</text>
<text x="66.6" y="49.7">DAT1</text>
<text x="66.6" y="53.3">CD</text>
<text x="82.6" y="59.4" transform="rotate(-90 82.6 59.4)">10</text>
<text x="84" y="54.7" transform="rotate(-90 84 54.7)">10</text>
<text x="89.6" y="59.4" transform="rotate(-90 89.6 59.4)">11</text>
<text x="91.1" y="54.7" transform="rotate(-90 91.1 54.7)">11</text>
</g>
<g font-size="3.2" fill="#f00">
<text x="63.1" y="33.9">4</text>
<text x="66.6" y="35.6">VDD</text>
</g>
<g font-size="3.2">
<text x="63.1" y="40.9">6</text>
<text x="66.6" y="42.7">VSS</text>
</g>
<g font-size="3.2" fill="#8d2323">
<text x="357.2" y="119.4">1</text>
<text x="361.1" y="119.4">2</text>
<text x="354.1" y="125.1">3</text>
<text x="364.7" y="125.1">5</text>
<text x="355.8" y="128.6">6</text>
<text x="362.9" y="128.6">8</text>
<text x="357.2" y="172.4">1</text>
<text x="361.1" y="172.4">2</text>
<text x="354.1" y="178">3</text>
<text x="364.7" y="178">5</text>
<text x="355.8" y="181.5">6</text>
<text x="362.9" y="181.5">8</text>
<text x="82.3" y="201.4">1</text>
<text x="82.3" y="205">2</text>
<text x="82.3" y="208.5">3</text>
<text x="95.6" y="205">6</text>
<text x="95.6" y="208.5">7</text>
<text x="82.3" y="212">4</text>
<text x="82.3" y="215.5">5</text>
<text x="95.6" y="212">8</text>
<text x="95.6" y="215.5">9</text>
<text x="82.3" y="250.8">1</text>
<text x="82.3" y="254.4">2</text>
<text x="82.3" y="257.9">3</text>
<text x="95.6" y="254.4">6</text>
<text x="95.6" y="257.9">7</text>
<text x="82.3" y="261.4">4</text>
<text x="95.6" y="261.4">8</text>
<text x="82.3" y="264.9">5</text>
<text x="95.6" y="264.9">9</text>
</g>
<g font-size="2.8" fill="#8d2323">
<text x="349.1" y="114.6">PE</text>
<text x="369.2" y="114.6">PE</text>
<text x="349.1" y="167.5">PE</text>
<text x="369.2" y="167.5">PE</text>
</g>
</svg>
